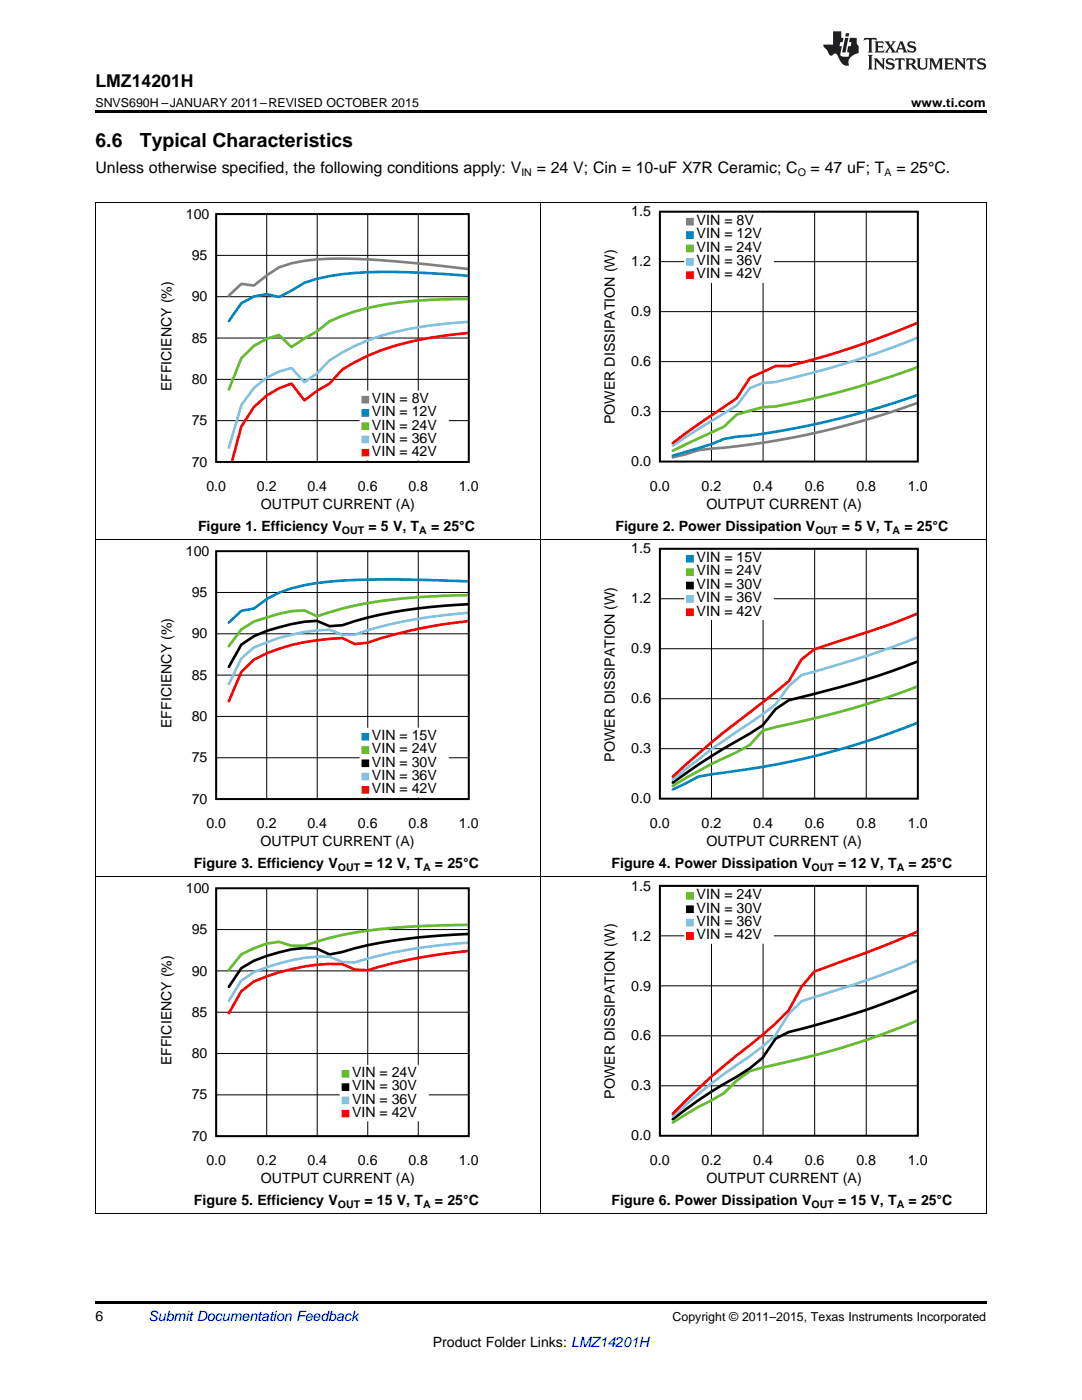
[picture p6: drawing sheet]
<svg xmlns="http://www.w3.org/2000/svg" width="216mm" height="279mm" viewBox="0 0 216 279" stroke-linecap="round" stroke-linejoin="round" font-family="sans-serif">
<path d="M19 259.7h177.8v.5h-177.8z" fill="#000"/>
<g fill="none" stroke="#000" stroke-width=".2">
<path d="M19.1 174.9v67.4M43.1 177.3h50.4v49.4h-50.4zM53.2 177.3v49.4M63.3 177.3v49.4M73.4 177.3v49.4M83.5 177.3v49.4M107.9 174.9v67.4M196.8 174.9v67.4M43.1 193.8h50.4M43.1 185.5h50.4M43.1 218.5h50.4M43.1 210.3h50.4"/>
<path d="M43.1 202h50.4M19 242.2h177.8"/>
</g>
<path d="M93.5 184.6a138.3 138.3 0 0 0-25.2 2l-2.6 .6-5 1.5h-2.5l-2.5-.7-2.5 .3-2.5 1-2.5 1.2-2.5 3.1" fill="none" stroke="#66bc29" stroke-width=".53"/>
<path d="M93.5 186.4a113.7 113.7 0 0 0-22.7 2.8l-2.5 .8-2.6 .5-2.5-1.2a22.1 22.1 0 0 0-10 1.5l-2.5 .9-2.5 1.5-2.5 3.7" fill="none" stroke="#000" stroke-width=".53"/>
<path d="M93.5 188.1a100.9 100.9 0 0 0-22.7 4l-2.5-.1-2.6-1.1a36.4 36.4 0 0 0-15 3.1l-2.5 1.7-2.5 4" fill="none" stroke="#82c1e0" stroke-width=".53"/>
<path d="M93.5 189.8a98.3 98.3 0 0 0-20.2 3.8l-2.5-.1-2.5-1.1a39.8 39.8 0 0 0-17.6 3.5l-2.5 1.9-2.5 4.4" fill="none" stroke="#f00" stroke-width=".53"/>
<path d="M31.9 176.1v60.9M35.9 176.1v60.9M36.5 176.1v60.9M39.8 176.1v60.9M40.5 176.1v60.9M31.5 228.7h63.9M31.5 232.7h63.9M31.5 236.7h63.9M31.5 228.9h63.9M31.5 232.8h63.9M31.5 236.8h63.9" fill="none" stroke="#fff" stroke-width="4" stroke-linecap="butt"/>
<path d="M68.3 213h16.8v2.4h-16.8z" fill-rule="evenodd" fill="#fff"/>
<path d="M68.3 213h16.8v2.4h-16.8z" fill="none" stroke="#fff" stroke-width=".95" stroke-linecap="butt"/>
<path d="M68.3 215.6h16.8v2.4h-16.8z" fill-rule="evenodd" fill="#fff"/>
<path d="M68.3 215.6h16.8v2.4h-16.8z" fill="none" stroke="#fff" stroke-width=".95" stroke-linecap="butt"/>
<path d="M68.3 218.3h16.8v2.4h-16.8z" fill-rule="evenodd" fill="#fff"/>
<path d="M68.3 218.3h16.8v2.4h-16.8z" fill="none" stroke="#fff" stroke-width=".95" stroke-linecap="butt"/>
<path d="M68.3 220.9h16.8v2.4h-16.8z" fill-rule="evenodd" fill="#fff"/>
<path d="M68.3 220.9h16.8v2.4h-16.8z" fill="none" stroke="#fff" stroke-width=".95" stroke-linecap="butt"/>
<path d="M68.3 213.7h1.3v1.3h-1.3z" fill-rule="evenodd" fill="#66bc29"/>
<path d="M68.3 213.7h1.3v1.3h-1.3z" fill="none" stroke="#66bc29" stroke-width=".2"/>
<path d="M68.3 216.3h1.3v1.3h-1.3z" fill-rule="evenodd" fill="#000"/>
<path d="M68.3 216.3h1.3v1.3h-1.3z" fill="none" stroke="#000" stroke-width=".2"/>
<path d="M68.3 218.9h1.3v1.4h-1.3z" fill-rule="evenodd" fill="#82c1e0"/>
<path d="M68.3 218.9h1.3v1.4h-1.3z" fill="none" stroke="#82c1e0" stroke-width=".2"/>
<path d="M68.3 221.6h1.3v1.3h-1.3z" fill-rule="evenodd" fill="#f00"/>
<path d="M68.3 221.6h1.3v1.3h-1.3z" fill="none" stroke="#f00" stroke-width=".2"/>
<path d="M43.1 177.3h50.4v49.4h-50.4z" fill="none" stroke="#000" stroke-width=".4"/>
<path d="M131.7 176.8h51.4v49.9h-51.4zM142 176.8v49.9M152.3 176.8v49.9M162.6 176.8v49.9M172.9 176.8v49.9M131.7 196.7h51.4M131.7 186.8h51.4M131.7 216.7h51.4M131.7 206.7h51.4" fill="none" stroke="#000" stroke-width=".2"/>
<path d="M183.1 203.7a162.7 162.7 0 0 1-30.9 9.3l-2.6 .7-2.6 1.9-2.5 2.6-5.1 2.7-5.1 3.1" fill="none" stroke="#66bc29" stroke-width=".53"/>
<path d="M183.1 197.6a167.7 167.7 0 0 1-25.7 8.4l-2.6 1.3-2.6 3.8-2.6 2.1-2.6 1.7a85.7 85.7 0 0 0-12.7 8.5" fill="none" stroke="#000" stroke-width=".53"/>
<path d="M183.1 191.7a211 211 0 0 1-23.2 8.1l-2.5 2.6-2.6 4.2a80.8 80.8 0 0 1-10.3 7.7 115.4 115.4 0 0 0-10.2 8.5" fill="none" stroke="#82c1e0" stroke-width=".53"/>
<path d="M183.1 185.9a266.6 266.6 0 0 1-20.6 8l-2.6 3-2.5 4.7a81.9 81.9 0 0 1-10.4 9 118.8 118.8 0 0 0-12.7 11.7" fill="none" stroke="#f00" stroke-width=".53"/>
<path d="M120.3 175.7v61.3M124.3 175.7v61.3M125 175.7v61.3M128.3 175.7v61.3M129 175.7v61.3M119.9 228.8h65.1M119.9 228.7h65.1M119.9 232.8h65.1M119.9 232.7h65.1M119.9 236.8h65.1M119.9 236.7h65.1" fill="none" stroke="#fff" stroke-width="4" stroke-linecap="butt"/>
<path d="M137 177.5h16.9v2.4h-16.9z" fill-rule="evenodd" fill="#fff"/>
<path d="M137 177.5h16.9v2.4h-16.9z" fill="none" stroke="#fff" stroke-width=".96" stroke-linecap="butt"/>
<path d="M137 180.1h16.9v2.4h-16.9z" fill-rule="evenodd" fill="#fff"/>
<path d="M137 180.1h16.9v2.4h-16.9z" fill="none" stroke="#fff" stroke-width=".96" stroke-linecap="butt"/>
<path d="M137 182.8h16.9v2.4h-16.9z" fill-rule="evenodd" fill="#fff"/>
<path d="M137 182.8h16.9v2.4h-16.9z" fill="none" stroke="#fff" stroke-width=".96" stroke-linecap="butt"/>
<path d="M137 185.5h16.9v2.4h-16.9z" fill-rule="evenodd" fill="#fff"/>
<path d="M137 185.5h16.9v2.4h-16.9z" fill="none" stroke="#fff" stroke-width=".96" stroke-linecap="butt"/>
<path d="M137 178.1h1.3v1.4h-1.3z" fill-rule="evenodd" fill="#66bc29"/>
<path d="M137 178.1h1.3v1.4h-1.3z" fill="none" stroke="#66bc29" stroke-width=".2"/>
<path d="M137 180.8h1.3v1.3h-1.3z" fill-rule="evenodd" fill="#000"/>
<path d="M137 180.8h1.3v1.3h-1.3z" fill="none" stroke="#000" stroke-width=".2"/>
<path d="M137 183.5h1.3v1.3h-1.3z" fill-rule="evenodd" fill="#82c1e0"/>
<path d="M137 183.5h1.3v1.3h-1.3z" fill="none" stroke="#82c1e0" stroke-width=".2"/>
<path d="M137 186.1h1.3v1.4h-1.3z" fill-rule="evenodd" fill="#f00"/>
<path d="M137 186.1h1.3v1.4h-1.3z" fill="none" stroke="#f00" stroke-width=".2"/>
<path d="M131.7 176.8h51.4v49.9h-51.4z" fill="none" stroke="#000" stroke-width=".4"/>
<g fill="none" stroke="#000" stroke-width=".2">
<path d="M19.1 107.7v67.3M43.1 110h50.4v49.5h-50.4zM43.1 118.2h50.4M53.2 110v49.5M63.3 110v49.5M73.4 110v49.5M83.5 110v49.5M107.9 107.7v67.3M196.8 107.7v67.3M43.1 134.7h50.4M43.1 126.5h50.4M43.1 151.2h50.4"/>
<path d="M43.1 143h50.4M19 174.9h177.8"/>
</g>
<path d="M93.5 116l-2.6-.1a218.1 218.1 0 0 0-25.2 .2 36.2 36.2 0 0 0-10 2.2l-2.5 1.3-2.5 1.9-2.5 .4-2.5 2.3" fill="none" stroke="#0087c2" stroke-width=".53"/>
<path d="M93.5 118.8a112.6 112.6 0 0 0-25.2 2.6l-5.1 1.6-2.5-1.2-2.5 .2-2.5 .5-5 1.5-2.5 1.6-2.5 3.4" fill="none" stroke="#66bc29" stroke-width=".53"/>
<path d="M93.5 120.6a90.4 90.4 0 0 0-25.2 4.2l-2.6 .2-2.5-1.1a34.8 34.8 0 0 0-12.5 3.1l-2.5 1.6-2.5 4.5" fill="none" stroke="#000" stroke-width=".53"/>
<path d="M93.5 122.3a89.5 89.5 0 0 0-22.7 4.4h-2.5l-2.6-1a40.1 40.1 0 0 0-15 3.5l-2.5 2.2-2.5 5.1" fill="none" stroke="#82c1e0" stroke-width=".53"/>
<path d="M93.5 124a89.4 89.4 0 0 0-20.2 4.3l-2.5 .2-2.5-1.2a41 41 0 0 0-17.6 4.4l-2.5 2.4-2.5 5.8" fill="none" stroke="#f00" stroke-width=".53"/>
<path d="M31.9 108.9v60.8M35.9 108.9v60.8M36.5 108.9v60.8M39.8 108.9v60.8M40.5 108.9v60.8M31.5 161.5h63.9M31.5 165.4h63.9M31.5 169.4h63.9M31.5 161.6h63.9M31.5 165.6h63.9M31.5 169.5h63.9" fill="none" stroke="#fff" stroke-width="4" stroke-linecap="butt"/>
<path d="M72.2 145.7h16.8v2.4h-16.8z" fill-rule="evenodd" fill="#fff"/>
<path d="M72.2 145.7h16.8v2.4h-16.8z" fill="none" stroke="#fff" stroke-width=".95" stroke-linecap="butt"/>
<path d="M72.2 148.4h16.8v2.3h-16.8z" fill-rule="evenodd" fill="#fff"/>
<path d="M72.2 148.4h16.8v2.3h-16.8z" fill="none" stroke="#fff" stroke-width=".95" stroke-linecap="butt"/>
<path d="M72.2 151h16.8v2.4h-16.8z" fill-rule="evenodd" fill="#fff"/>
<path d="M72.2 151h16.8v2.4h-16.8z" fill="none" stroke="#fff" stroke-width=".95" stroke-linecap="butt"/>
<path d="M72.2 153.7h16.8v2.3h-16.8z" fill-rule="evenodd" fill="#fff"/>
<path d="M72.2 153.7h16.8v2.3h-16.8z" fill="none" stroke="#fff" stroke-width=".95" stroke-linecap="butt"/>
<path d="M72.2 156.3h16.8v2.4h-16.8z" fill-rule="evenodd" fill="#fff"/>
<path d="M72.2 156.3h16.8v2.4h-16.8z" fill="none" stroke="#fff" stroke-width=".95" stroke-linecap="butt"/>
<path d="M72.2 146.4h1.4v1.3h-1.4z" fill-rule="evenodd" fill="#0087c2"/>
<path d="M72.2 146.4h1.4v1.3h-1.4z" fill="none" stroke="#0087c2" stroke-width=".2"/>
<path d="M72.2 149h1.4v1.3h-1.4z" fill-rule="evenodd" fill="#66bc29"/>
<path d="M72.2 149h1.4v1.3h-1.4z" fill="none" stroke="#66bc29" stroke-width=".2"/>
<path d="M72.2 151.7h1.4v1.3h-1.4z" fill-rule="evenodd" fill="#000"/>
<path d="M72.2 151.7h1.4v1.3h-1.4z" fill="none" stroke="#000" stroke-width=".2"/>
<path d="M72.2 154.3h1.4v1.3h-1.4z" fill-rule="evenodd" fill="#82c1e0"/>
<path d="M72.2 154.3h1.4v1.3h-1.4z" fill="none" stroke="#82c1e0" stroke-width=".2"/>
<path d="M72.2 157h1.4v1.3h-1.4z" fill-rule="evenodd" fill="#f00"/>
<path d="M72.2 157h1.4v1.3h-1.4z" fill="none" stroke="#f00" stroke-width=".2"/>
<path d="M43.1 110h50.4v49.5h-50.4z" fill="none" stroke="#000" stroke-width=".4"/>
<path d="M131.7 109.5h51.4v49.9h-51.4zM131.7 119.5h51.4M142 109.5v49.9M152.3 109.5v49.9M162.6 109.5v49.9M172.9 109.5v49.9M131.7 139.4h51.4M131.7 129.5h51.4M131.7 149.4h51.4" fill="none" stroke="#000" stroke-width=".2"/>
<path d="M183.1 144.3a153.6 153.6 0 0 1-41.1 10.2l-2.6 .5-5.1 2.6" fill="none" stroke="#0087c2" stroke-width=".53"/>
<path d="M183.1 137a168.3 168.3 0 0 1-28.3 8.1l-2.6 .7-2.6 2.8-2.6 1.5a89.3 89.3 0 0 0-12.7 6.8" fill="none" stroke="#66bc29" stroke-width=".53"/>
<path d="M183.1 132a183.5 183.5 0 0 1-25.7 7.8l-2.6 1.7-2.6 3.2-5.2 3.2a118 118 0 0 0-12.7 8.3" fill="none" stroke="#000" stroke-width=".53"/>
<path d="M183.1 127.2a194.2 194.2 0 0 1-23.2 7.5l-2.5 2.2-2.6 3.7-7.8 5.4a124.7 124.7 0 0 0-12.7 9.6" fill="none" stroke="#82c1e0" stroke-width=".53"/>
<path d="M183.1 122.4a268.8 268.8 0 0 1-20.6 7.2l-2.6 2-2.5 4.4-7.8 6.1a161.6 161.6 0 0 0-15.3 12.9" fill="none" stroke="#f00" stroke-width=".53"/>
<path d="M120.3 108.4v61.3M124.3 108.4v61.3M125 108.4v61.3M128.3 108.4v61.3M129 108.4v61.3M119.9 161.5h65.1M119.9 161.4h65.1M119.9 165.5h65.1M119.9 165.4h65.1M119.9 169.5h65.1M119.9 169.4h65.1" fill="none" stroke="#fff" stroke-width="4" stroke-linecap="butt"/>
<path d="M137 110.2h16.9v2.4h-16.9z" fill-rule="evenodd" fill="#fff"/>
<path d="M137 110.2h16.9v2.4h-16.9z" fill="none" stroke="#fff" stroke-width=".96" stroke-linecap="butt"/>
<path d="M137 112.9h16.9v2.4h-16.9z" fill-rule="evenodd" fill="#fff"/>
<path d="M137 112.9h16.9v2.4h-16.9z" fill="none" stroke="#fff" stroke-width=".96" stroke-linecap="butt"/>
<path d="M137 115.5h16.9v2.4h-16.9z" fill-rule="evenodd" fill="#fff"/>
<path d="M137 115.5h16.9v2.4h-16.9z" fill="none" stroke="#fff" stroke-width=".96" stroke-linecap="butt"/>
<path d="M137 118.2h16.9v2.4h-16.9z" fill-rule="evenodd" fill="#fff"/>
<path d="M137 118.2h16.9v2.4h-16.9z" fill="none" stroke="#fff" stroke-width=".96" stroke-linecap="butt"/>
<path d="M137 120.9h16.9v2.4h-16.9z" fill-rule="evenodd" fill="#fff"/>
<path d="M137 120.9h16.9v2.4h-16.9z" fill="none" stroke="#fff" stroke-width=".96" stroke-linecap="butt"/>
<path d="M137 110.9h1.3v1.3h-1.3z" fill-rule="evenodd" fill="#0087c2"/>
<path d="M137 110.9h1.3v1.3h-1.3z" fill="none" stroke="#0087c2" stroke-width=".2"/>
<path d="M137 113.5h1.3v1.4h-1.3z" fill-rule="evenodd" fill="#66bc29"/>
<path d="M137 113.5h1.3v1.4h-1.3z" fill="none" stroke="#66bc29" stroke-width=".2"/>
<path d="M137 116.2h1.3v1.3h-1.3z" fill-rule="evenodd" fill="#000"/>
<path d="M137 116.2h1.3v1.3h-1.3z" fill="none" stroke="#000" stroke-width=".2"/>
<path d="M137 118.9h1.3v1.3h-1.3z" fill-rule="evenodd" fill="#82c1e0"/>
<path d="M137 118.9h1.3v1.3h-1.3z" fill="none" stroke="#82c1e0" stroke-width=".2"/>
<path d="M137 121.5h1.3v1.4h-1.3z" fill-rule="evenodd" fill="#f00"/>
<path d="M137 121.5h1.3v1.4h-1.3z" fill="none" stroke="#f00" stroke-width=".2"/>
<path d="M131.7 109.5h51.4v49.9h-51.4z" fill="none" stroke="#000" stroke-width=".4"/>
<g fill="none" stroke="#000" stroke-width=".2">
<path d="M19.1 40.4v67.3M43.1 42.7h50.4v49.5h-50.4zM43.1 59.2h50.4M43.1 51h50.4M53.2 42.7v49.5M63.3 42.7v49.5M73.4 42.7v49.5M83.5 42.7v49.5M107.9 40.4v67.3M196.8 40.4v67.3M43.1 75.7h50.4M43.1 67.5h50.4"/>
<path d="M43.1 84h50.4M19 107.7h177.8"/>
</g>
<path d="M93.5 53.7a226.5 226.5 0 0 0-27.8-2.1 30.2 30.2 0 0 0-10 1.8l-2.5 1.6-2.5 2-2.5-.3-2.5 2.3" fill="none" stroke="#808080" stroke-width=".53"/>
<path d="M93.5 55.1a139.8 139.8 0 0 0-25.2-.4l-5.1 1-2.5 .7-2.5 1.6-2.5 1.3-2.5-.6-2.5 .5-2.5 1.3-2.5 3.6" fill="none" stroke="#0087c2" stroke-width=".53"/>
<path d="M93.5 59.7a90.6 90.6 0 0 0-20.2 1.8l-5 1.5-2.6 1.1-2.5 2-2.5 1.4-2.5 1.8-2.5-2.5-2.5 .8-2.5 1.4-2.5 2.5-2.5 6.2" fill="none" stroke="#66bc29" stroke-width=".53"/>
<path d="M93.5 64.2a68.8 68.8 0 0 0-20.2 3.8l-2.5 1-2.5 1.3-2.6 1.6-2.5 2.6-2.5 1.8-2.5-2.9-2.5 .8-2.5 1.2-2.5 2-2.5 3.5-2.5 8.5" fill="none" stroke="#82c1e0" stroke-width=".53"/>
<path d="M93.5 66.5a63.5 63.5 0 0 0-20.2 4.5l-2.5 1.3-2.5 1.4-2.6 2.9-2.5 1.4-2.5 1.9-2.5-3.3-2.5 .9-2.5 1.4-2.5 2.3-2.5 3.9-2.5 9.3" fill="none" stroke="#f00" stroke-width=".53"/>
<path d="M31.9 41.6v60.9M35.9 41.6v60.9M36.5 41.6v60.9M39.8 41.6v60.9M40.5 41.6v60.9M31.5 94.2h63.9M31.5 98.2h63.9M31.5 94.3h63.9M31.5 98.3h63.9M31.5 102.1h63.9M31.5 102.3h63.9" fill="none" stroke="#fff" stroke-width="4" stroke-linecap="butt"/>
<path d="M72.2 78.4h16.8v2.4h-16.8z" fill-rule="evenodd" fill="#fff"/>
<path d="M72.2 78.4h16.8v2.4h-16.8z" fill="none" stroke="#fff" stroke-width=".95" stroke-linecap="butt"/>
<path d="M72.2 81.1h16.8v2.4h-16.8z" fill-rule="evenodd" fill="#fff"/>
<path d="M72.2 81.1h16.8v2.4h-16.8z" fill="none" stroke="#fff" stroke-width=".95" stroke-linecap="butt"/>
<path d="M72.2 83.7h16.8v2.4h-16.8z" fill-rule="evenodd" fill="#fff"/>
<path d="M72.2 83.7h16.8v2.4h-16.8z" fill="none" stroke="#fff" stroke-width=".95" stroke-linecap="butt"/>
<path d="M72.2 86.4h16.8v2.4h-16.8z" fill-rule="evenodd" fill="#fff"/>
<path d="M72.2 86.4h16.8v2.4h-16.8z" fill="none" stroke="#fff" stroke-width=".95" stroke-linecap="butt"/>
<path d="M72.2 89h16.8v2.4h-16.8z" fill-rule="evenodd" fill="#fff"/>
<path d="M72.2 89h16.8v2.4h-16.8z" fill="none" stroke="#fff" stroke-width=".95" stroke-linecap="butt"/>
<path d="M72.2 79.1h1.4v1.3h-1.4z" fill-rule="evenodd" fill="#808080"/>
<path d="M72.2 79.1h1.4v1.3h-1.4z" fill="none" stroke="#808080" stroke-width=".2"/>
<path d="M72.2 81.7h1.4v1.4h-1.4z" fill-rule="evenodd" fill="#0087c2"/>
<path d="M72.2 81.7h1.4v1.4h-1.4z" fill="none" stroke="#0087c2" stroke-width=".2"/>
<path d="M72.2 84.4h1.4v1.3h-1.4z" fill-rule="evenodd" fill="#66bc29"/>
<path d="M72.2 84.4h1.4v1.3h-1.4z" fill="none" stroke="#66bc29" stroke-width=".2"/>
<path d="M72.2 87h1.4v1.4h-1.4z" fill-rule="evenodd" fill="#82c1e0"/>
<path d="M72.2 87h1.4v1.4h-1.4z" fill="none" stroke="#82c1e0" stroke-width=".2"/>
<path d="M72.2 89.7h1.4v1.3h-1.4z" fill-rule="evenodd" fill="#f00"/>
<path d="M72.2 89.7h1.4v1.3h-1.4z" fill="none" stroke="#f00" stroke-width=".2"/>
<path d="M43.1 42.7h50.4v49.5h-50.4z" fill="none" stroke="#000" stroke-width=".4"/>
<path d="M131.7 42.2h51.4v49.9h-51.4zM131.7 52.2h51.4M142 42.2v49.9M152.3 42.2v49.9M162.6 42.2v49.9M172.9 42.2v49.9M131.7 72.2h51.4M131.7 62.2h51.4M131.7 82.1h51.4" fill="none" stroke="#000" stroke-width=".2"/>
<path d="M183.1 80.4a161.9 161.9 0 0 1-43.7 9.4l-5.1 1.5" fill="none" stroke="#808080" stroke-width=".53"/>
<path d="M183.1 78.8a168.7 168.7 0 0 1-33.5 8.2l-2.6 .1-2.5 .5a87.4 87.4 0 0 1-10.2 3.4" fill="none" stroke="#0087c2" stroke-width=".53"/>
<path d="M183.1 73.3a175.9 175.9 0 0 1-28.3 7.8l-2.6 .2-5.2 1.4-2.5 2.4-10.2 4.9" fill="none" stroke="#66bc29" stroke-width=".53"/>
<path d="M183.1 67.4a180.1 180.1 0 0 1-28.3 8.8l-2.6 .2-2.6 1-2.6 3.5-12.7 8" fill="none" stroke="#82c1e0" stroke-width=".53"/>
<path d="M183.1 64.4a173.2 173.2 0 0 1-25.7 8.7l-2.6-.1-5.2 2.4-2.6 4.1-7.6 5.2-5.1 3.7" fill="none" stroke="#f00" stroke-width=".53"/>
<path d="M120.3 41.1v61.4M124.3 41.1v61.4M125 41.1v61.4M128.3 41.1v61.4M129 41.1v61.4M119.9 94.3h65.1M119.9 94.1h65.1M119.9 98.3h65.1M119.9 98.1h65.1M119.9 102.3h65.1M119.9 102.1h65.1" fill="none" stroke="#fff" stroke-width="4" stroke-linecap="butt"/>
<path d="M137 42.9h16.9v2.4h-16.9z" fill-rule="evenodd" fill="#fff"/>
<path d="M137 42.9h16.9v2.4h-16.9z" fill="none" stroke="#fff" stroke-width=".96" stroke-linecap="butt"/>
<path d="M137 45.6h16.9v2.4h-16.9z" fill-rule="evenodd" fill="#fff"/>
<path d="M137 45.6h16.9v2.4h-16.9z" fill="none" stroke="#fff" stroke-width=".96" stroke-linecap="butt"/>
<path d="M137 48.2h16.9v2.4h-16.9z" fill-rule="evenodd" fill="#fff"/>
<path d="M137 48.2h16.9v2.4h-16.9z" fill="none" stroke="#fff" stroke-width=".96" stroke-linecap="butt"/>
<path d="M137 50.9h16.9v2.4h-16.9z" fill-rule="evenodd" fill="#fff"/>
<path d="M137 50.9h16.9v2.4h-16.9z" fill="none" stroke="#fff" stroke-width=".96" stroke-linecap="butt"/>
<path d="M137 53.6h16.9v2.4h-16.9z" fill-rule="evenodd" fill="#fff"/>
<path d="M137 53.6h16.9v2.4h-16.9z" fill="none" stroke="#fff" stroke-width=".96" stroke-linecap="butt"/>
<path d="M137 43.6h1.3v1.3h-1.3z" fill-rule="evenodd" fill="#808080"/>
<path d="M137 43.6h1.3v1.3h-1.3z" fill="none" stroke="#808080" stroke-width=".2"/>
<path d="M137 46.2h1.3v1.4h-1.3z" fill-rule="evenodd" fill="#0087c2"/>
<path d="M137 46.2h1.3v1.4h-1.3z" fill="none" stroke="#0087c2" stroke-width=".2"/>
<path d="M137 48.9h1.3v1.3h-1.3z" fill-rule="evenodd" fill="#66bc29"/>
<path d="M137 48.9h1.3v1.3h-1.3z" fill="none" stroke="#66bc29" stroke-width=".2"/>
<path d="M137 51.6h1.3v1.3h-1.3z" fill-rule="evenodd" fill="#82c1e0"/>
<path d="M137 51.6h1.3v1.3h-1.3z" fill="none" stroke="#82c1e0" stroke-width=".2"/>
<path d="M137 54.2h1.3v1.4h-1.3z" fill-rule="evenodd" fill="#f00"/>
<path d="M137 54.2h1.3v1.4h-1.3z" fill="none" stroke="#f00" stroke-width=".2"/>
<path d="M131.7 42.2h51.4v49.9h-51.4z" fill="none" stroke="#000" stroke-width=".4"/>
<path d="M19 40.4h177.8" fill="none" stroke="#000" stroke-width=".2"/>
<path d="M19 22h177.8v.5h-177.8z" fill="#000"/>
<g fill="#231f20">
<path d="M172.5 7.6l-.1 .5 .4-.2h.6v.1v2.1l-.2 .4h.9l-.2-.4v-2.1l.1-.1h.5l.5 .2-.2-.5zM174.5 8.3l.2 .3v1.5l-.2 .4h1.8l.2-.6a1.04 1.04 0 0 1-1.3 .2v-.7h.6l.3 .2v-.6l-.3 .2h-.6v-.6l.8-.1 .4 .3-.2-.5zM176.5 8.3l.9 1.1-.9 1.1h.8l-.2-.2 .4-.7 .5 .7-.2 .2h1.5l-.2-.2 .2-.4h.9l.1 .4-.2 .2h1l-.3-.3-.7-1.9h-.5l-.9 2-.8-1 .9-1h-.8l.1 .3-.4 .5-.3-.6 .1-.2zM179.7 8.6l.4 1h-.7zM181.3 8.4a.63 .63 0 0 0-.2 .7 .63 .63 0 0 0 .6 .4l.6 .2 .1 .2a.75 .75 0 0 1-.7 .4 .75 .75 0 0 1-.6-.5l.1 .7 .1-.1a1.11 1.11 0 0 0 1.5-.6 1.13 1.13 0 0 0-1.2-.8l-.1-.4a1.04 1.04 0 0 1 1.2 .2l-.2-.5-.2 .1-.4-.2zM173.2 10.9l.2 .4v2.2l-.2 .4h1l-.3-.4v-2.2l.3-.4zM174.3 11.6l.3 .4v1.5l-.3 .4h.8l-.2-.4v-1.3l1.5 1.7v-1.9l.2-.4h-.7l.2 .4v.9l-1.1-1.3zM177 11.8a.62 .62 0 0 0-.2 .7 .62 .62 0 0 0 .6 .4l.6 .1 .1 .3a.76 .76 0 0 1-.7 .3 .76 .76 0 0 1-.7-.4l.2 .7 .1-.1a1.11 1.11 0 0 0 1.5-.6 1.13 1.13 0 0 0-1.2-.8l-.1-.4a1.04 1.04 0 0 1 1.2 .2l-.2-.6-.2 .1-.5-.1zM178.7 11.6l-.2 .6a.61 .61 0 0 1 .8-.3v1.6l-.2 .4h.9l-.2-.4v-1.6a.63 .63 0 0 1 .7 .3l-.1-.6zM180.6 11.6l.3 .4v1.5l-.3 .4h1l-.2-.2-.1-.8 .6 .2a.76 .76 0 0 0 1.2 .7l-1-1a.58 .58 0 0 0 .6-.5 .58 .58 0 0 0-.5-.6zM181.4 11.9h.1a.45 .45 0 0 1 .5 .1 .45 .45 0 0 1 .1 .5l-.8 .2zM182.9 11.6l.2 .2a2.17 2.17 0 0 0 .3 1.9 .99 .99 0 0 0 1.6-.6v-1.1l.2-.4h-.7l.2 .2a1.92 1.92 0 0 1-.2 1.8 .6 .6 0 0 1-.9-.5v-1.1l.2-.4zM185.4 11.6l.2 .4v1.5l-.2 .4h.7l-.2-.4v-1.4l.8 1.8 .8-1.8v1.4l-.2 .4h.9l-.2-.4v-1.5l.2-.4h-.8l-.6 1.5-.6-1.5zM188.4 11.6l.2 .4v1.5l-.2 .4h1.8l.1-.6a1.04 1.04 0 0 1-1.2 .1v-.6h.5l.4 .2v-.6l-.4 .2h-.5v-.7h.8l.3 .3-.1-.6zM190.5 11.6l.2 .4v1.5l-.2 .4h.7l-.2-.4v-1.3l1.5 1.7v-1.9l.2-.4h-.7l.2 .4v.9l-1.1-1.3zM192.9 11.6l-.1 .6a.61 .61 0 0 1 .7-.3l.1 1.6-.3 .4h1l-.3-.4 .1-1.6a.63 .63 0 0 1 .7 .3l-.1-.6zM195.2 11.8a.62 .62 0 0 0-.2 .7 .62 .62 0 0 0 .6 .4l.6 .1 .1 .3a.76 .76 0 0 1-.7 .3 .76 .76 0 0 1-.6-.4l.1 .7 .1-.1a1.11 1.11 0 0 0 1.6-.6 1.13 1.13 0 0 0-1.3-.8l-.1-.4a1.04 1.04 0 0 1 1.2 .2l-.1-.6-.2 .1-.5-.1z"/>
<path d="M166.2 6.3v2.6h-1.9v.4l.8 .9a.91 .91 0 0 0 1 .8 .56 .56 0 0 1 .5-.3 .56 .56 0 0 1 .5 .3l.4 .8a1.53 1.53 0 0 0 1.9 1.2 1.54 1.54 0 0 1 1-2.1l.9-.3v-1.4a1.52 1.52 0 0 1-.4-1.6h-1.3l-.2 .8h.5l-.2 .8h-.5l-.1 1v.2l.4 .1-.2 .8a1.93 1.93 0 0 1-1.6-.3l.3-1.8h-.5l.2-.8h.4l.2-.8h-.4v-1.3zM168.6 7.6l-.6 2.9h.7l.6-2.9zM168.8 6.6l-.1 .7h.6l.2-.7z"/>
</g>
<g font-size="3.9">
<text x="19" y="29.3">6.6</text>
<text x="27.9" y="29.3">Typical Characteristics</text>
</g>
<text font-size="3.5" x="19" y="17.3">LMZ14201H</text>
<g font-size="3.2">
<text x="19" y="34.4">Unless otherwise specified, the following conditions apply: V</text>
<text x="107.1" y="34.4">= 24 V; Cin = 10-uF X7R Ceramic; C</text>
<text x="161.7" y="34.4">= 47 uF; T</text>
<text x="178.9" y="34.4">= 25°C.</text>
</g>
<g font-size="2.8">
<text x="37.1" y="43.6">100</text>
<text x="126" y="43.2">1.5</text>
<text x="139" y="44.9">VIN = 8V</text>
<text x="139" y="47.6">VIN = 12V</text>
<text x="38.3" y="51.9">95</text>
<text x="126" y="53.2">1.2</text>
<text x="139" y="50.2">VIN = 24V</text>
<text x="139" y="52.9">VIN = 36V</text>
<text x="139" y="55.6">VIN = 42V</text>
<text x="38.3" y="60.1">90</text>
<text x="126" y="63.1">0.9</text>
<text x="38.3" y="68.4">85</text>
<text x="38.3" y="76.6">80</text>
<text x="126" y="73.1">0.6</text>
<text x="34.2" y="78.1" transform="rotate(-90 34.2 78.1)">EFFICIENCY (%)</text>
<text x="74.2" y="80.4">VIN = 8V</text>
<text x="74.2" y="83.1">VIN = 12V</text>
<text x="126" y="83.1">0.3</text>
<text x="38.3" y="84.9">75</text>
<text x="74.2" y="85.7">VIN = 24V</text>
<text x="74.2" y="88.4">VIN = 36V</text>
<text x="122.7" y="84.7" transform="rotate(-90 122.7 84.7)">POWER DISSIPATION (W)</text>
<text x="38.3" y="93.1">70</text>
<text x="74.2" y="91">VIN = 42V</text>
<text x="126" y="93.1">0.0</text>
<text x="41.2" y="98">0.0</text>
<text x="51.3" y="98">0.2</text>
<text x="52" y="101.6">OUTPUT CURRENT (A)</text>
<text x="61.3" y="98">0.4</text>
<text x="71.4" y="98">0.6</text>
<text x="81.5" y="98">0.8</text>
<text x="91.6" y="98">1.0</text>
<text x="129.7" y="98">0.0</text>
<text x="140" y="98">0.2</text>
<text x="141" y="101.6">OUTPUT CURRENT (A)</text>
<text x="150.3" y="98">0.4</text>
<text x="160.6" y="98">0.6</text>
<text x="170.9" y="98">0.8</text>
<text x="181.2" y="98">1.0</text>
<text x="39.5" y="105.9">Figure 1. Efficiency V</text>
<text x="73.5" y="105.9">= 5 V, T</text>
<text x="86" y="105.9">= 25°C</text>
<text x="122.8" y="105.9">Figure 2. Power Dissipation V</text>
<text x="168" y="105.9">= 5 V, T</text>
<text x="180.5" y="105.9">= 25°C</text>
<text x="37.1" y="110.9">100</text>
<text x="126" y="110.5">1.5</text>
<text x="139" y="112.2">VIN = 15V</text>
<text x="38.3" y="119.2">95</text>
<text x="139" y="114.9">VIN = 24V</text>
<text x="139" y="117.5">VIN = 30V</text>
<text x="126" y="120.4">1.2</text>
<text x="139" y="120.2">VIN = 36V</text>
<text x="139" y="122.9">VIN = 42V</text>
<text x="38.3" y="127.4">90</text>
<text x="126" y="130.4">0.9</text>
<text x="38.3" y="135.7">85</text>
<text x="38.3" y="143.9">80</text>
<text x="126" y="140.4">0.6</text>
<text x="34.2" y="145.3" transform="rotate(-90 34.2 145.3)">EFFICIENCY (%)</text>
<text x="74.2" y="147.7">VIN = 15V</text>
<text x="38.3" y="152.2">75</text>
<text x="74.2" y="150.3">VIN = 24V</text>
<text x="74.2" y="153">VIN = 30V</text>
<text x="74.2" y="155.6">VIN = 36V</text>
<text x="122.7" y="152.1" transform="rotate(-90 122.7 152.1)">POWER DISSIPATION (W)</text>
<text x="126" y="150.4">0.3</text>
<text x="38.3" y="160.4">70</text>
<text x="74.2" y="158.3">VIN = 42V</text>
<text x="126" y="160.3">0.0</text>
<text x="41.2" y="165.3">0.0</text>
<text x="51.3" y="165.3">0.2</text>
<text x="61.3" y="165.3">0.4</text>
<text x="71.4" y="165.3">0.6</text>
<text x="81.5" y="165.3">0.8</text>
<text x="91.6" y="165.3">1.0</text>
<text x="129.7" y="165.3">0.0</text>
<text x="140" y="165.3">0.2</text>
<text x="150.3" y="165.3">0.4</text>
<text x="160.6" y="165.3">0.6</text>
<text x="170.9" y="165.3">0.8</text>
<text x="181.2" y="165.3">1.0</text>
<text x="38.7" y="173.2">Figure 3. Efficiency V</text>
<text x="52" y="168.9">OUTPUT CURRENT (A)</text>
<text x="72.7" y="173.2">= 12 V, T</text>
<text x="86.8" y="173.2">= 25°C</text>
<text x="122" y="173.2">Figure 4. Power Dissipation V</text>
<text x="141" y="168.9">OUTPUT CURRENT (A)</text>
<text x="167.2" y="173.2">= 12 V, T</text>
<text x="181.3" y="173.2">= 25°C</text>
<text x="37.1" y="178.2">100</text>
<text x="126" y="177.7">1.5</text>
<text x="139" y="179.5">VIN = 24V</text>
<text x="139" y="182.1">VIN = 30V</text>
<text x="139" y="184.8">VIN = 36V</text>
<text x="38.3" y="186.4">95</text>
<text x="126" y="187.7">1.2</text>
<text x="139" y="187.5">VIN = 42V</text>
<text x="38.3" y="194.7">90</text>
<text x="126" y="197.7">0.9</text>
<text x="38.3" y="202.9">85</text>
<text x="126" y="207.7">0.6</text>
<text x="34.2" y="212.6" transform="rotate(-90 34.2 212.6)">EFFICIENCY (%)</text>
<text x="38.3" y="211.2">80</text>
<text x="70.3" y="215">VIN = 24V</text>
<text x="38.3" y="219.4">75</text>
<text x="70.3" y="217.6">VIN = 30V</text>
<text x="70.3" y="220.3">VIN = 36V</text>
<text x="122.7" y="219.3" transform="rotate(-90 122.7 219.3)">POWER DISSIPATION (W)</text>
<text x="126" y="217.6">0.3</text>
<text x="38.3" y="227.7">70</text>
<text x="70.3" y="222.9">VIN = 42V</text>
<text x="126" y="227.6">0.0</text>
<text x="41.2" y="232.6">0.0</text>
<text x="51.3" y="232.6">0.2</text>
<text x="61.3" y="232.6">0.4</text>
<text x="71.4" y="232.6">0.6</text>
<text x="81.5" y="232.6">0.8</text>
<text x="91.6" y="232.6">1.0</text>
<text x="129.7" y="232.5">0.0</text>
<text x="140" y="232.5">0.2</text>
<text x="150.3" y="232.5">0.4</text>
<text x="160.6" y="232.5">0.6</text>
<text x="170.9" y="232.5">0.8</text>
<text x="181.2" y="232.5">1.0</text>
<text x="52" y="236.1">OUTPUT CURRENT (A)</text>
<text x="141" y="236.1">OUTPUT CURRENT (A)</text>
<text x="38.7" y="240.5">Figure 5. Efficiency V</text>
<text x="72.7" y="240.5">= 15 V, T</text>
<text x="86.8" y="240.5">= 25°C</text>
<text x="122" y="240.5">Figure 6. Power Dissipation V</text>
<text x="167.2" y="240.5">= 15 V, T</text>
<text x="181.3" y="240.5">= 25°C</text>
<text x="19" y="263.6">6</text>
<text x="86.4" y="268.9">Product Folder Links: LMZ14201H</text>
</g>
<text font-size="2.8" fill="#0000c8" x="29.6" y="263.6">Submit Documentation Feedback</text>
<g font-size="2.5">
<text x="19" y="21.4">SNVS690H –JANUARY 2011–REVISED OCTOBER 2015</text>
<text x="181.8" y="21.4">www.ti.com</text>
<text x="134.2" y="263.6">Copyright © 2011–2015, Texas Instruments Incorporated</text>
</g>
<g font-size="2.1">
<text x="104" y="35.1">IN</text>
<text x="159.2" y="35.1">O</text>
<text x="176.5" y="35.1">A</text>
<text x="68.2" y="106.5">OUT</text>
<text x="83.6" y="106.5">A</text>
<text x="162.7" y="106.5">OUT</text>
<text x="178.1" y="106.5">A</text>
<text x="67.4" y="173.8">OUT</text>
<text x="84.4" y="173.8">A</text>
<text x="161.9" y="173.8">OUT</text>
<text x="178.9" y="173.8">A</text>
<text x="67.4" y="241.1">OUT</text>
<text x="84.4" y="241.1">A</text>
<text x="161.9" y="241.1">OUT</text>
<text x="178.9" y="241.1">A</text>
</g>
</svg>
